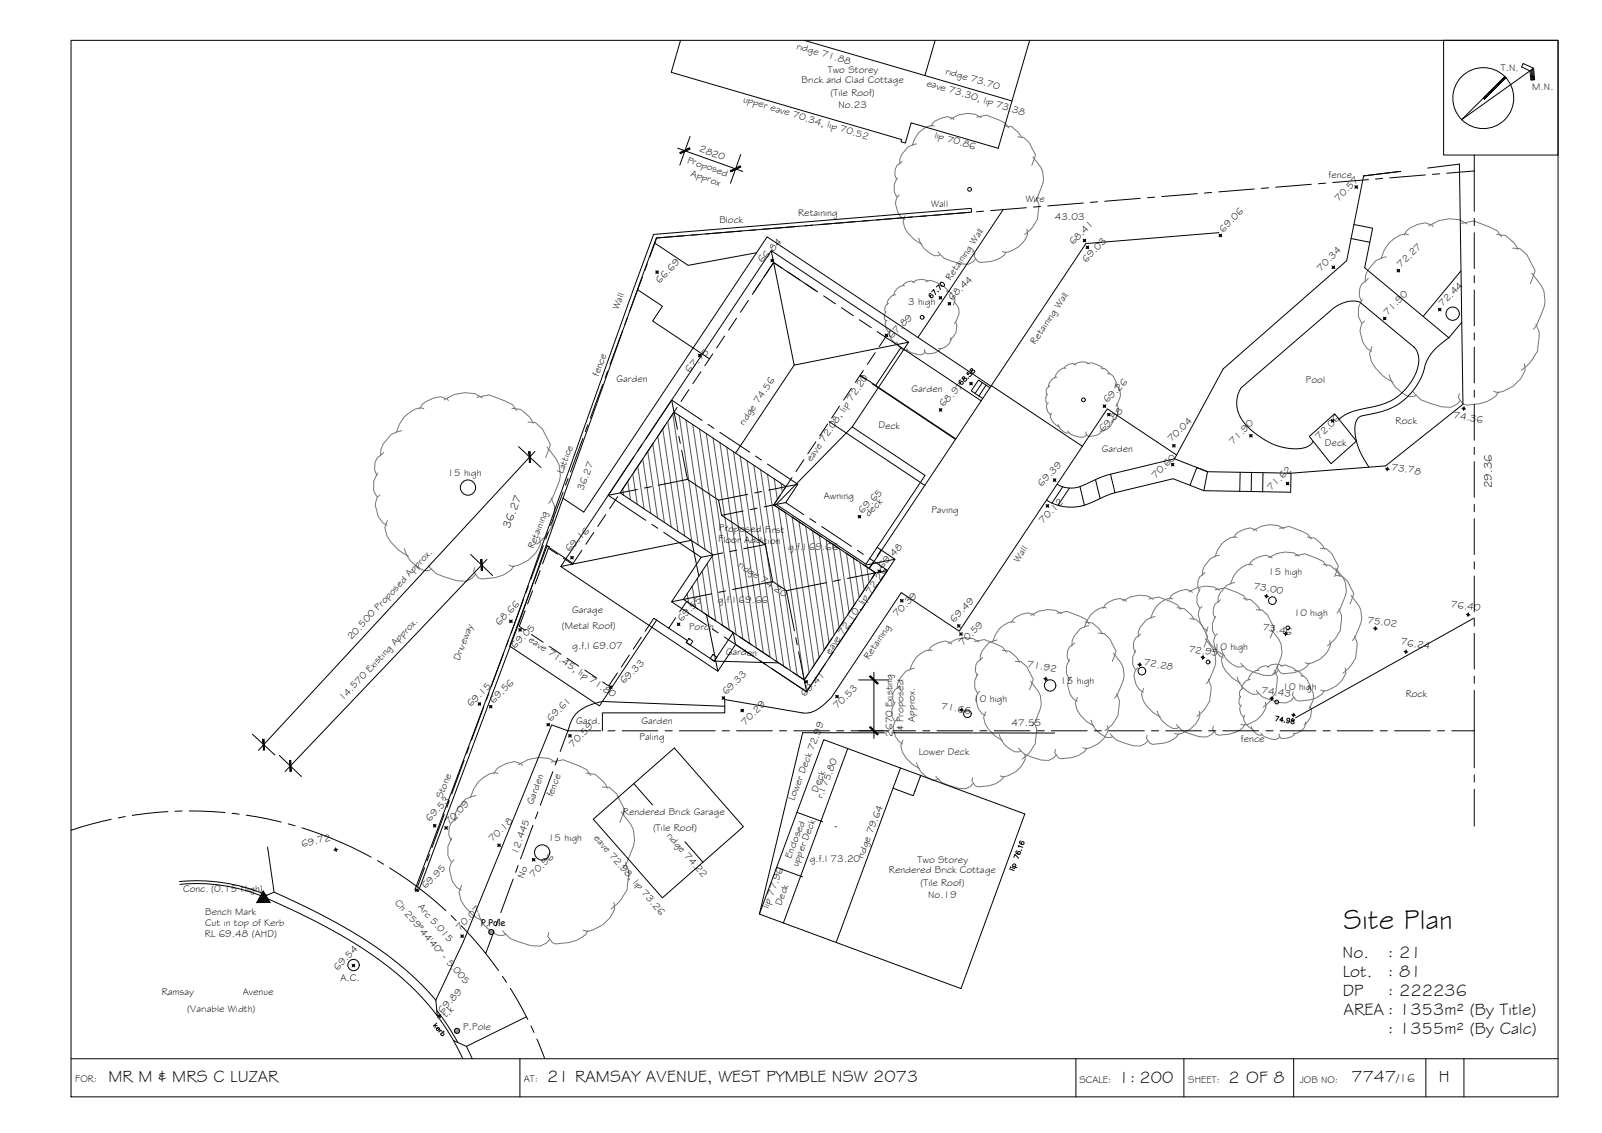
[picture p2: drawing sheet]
<svg xmlns="http://www.w3.org/2000/svg" width="420mm" height="297mm" viewBox="0 0 420 297" stroke-linecap="round" stroke-linejoin="round" font-family="sans-serif">
<!-- layer: BORDER -->
<g fill="none" stroke="#000" stroke-width=".26">
<path d="M18.6 10.6h390v277h-390zM378.6 10.6h30v30.1h-30zM401.5 18.4l.3 2.6M401.8 18.2l.2 2.7M402 18.1l.3 2.8M402.2 17.9l.3 3-1 .1-.2-2.4-2.2-1 .4-.9 2.7 1.2-18.8 13.5 11.3-11.3M395 20.4l-5.7 5.6M18.6 277.6h390M136.4 277.6v10M282.2 277.6v10M310.5 277.6v10M339.3 277.6v10"/>
<path d="M374 277.6v10M383.9 277.6v10"/>
<circle cx="389" cy="25.7" r="8"/>
</g>
<g fill="#000" stroke="#000" stroke-width=".26">
<path d="M389 25.7l5.7-5.6zM394.7 20.1l.2 .2-5.8 5.5z"/>
<path d="M389.1 25.8l.2 .2 5.6-5.7zM394.9 20.3l-5.6 5.7z"/>
</g>
<!-- layer: 0.13 -->
<g fill="none" stroke="#767676" stroke-width=".26">
<path d="M240.4 37.7a4.9 4.9 0 0 0-4.4 5.3M245 33.1l-.6-.2a6.7 6.7 0 0 0-5.2 5.2M250.2 31.4l-.3-.4-1.4-.4-1.6 .3-1.7 .8-.6 .6-.4 .9M256.2 30.7l2.5-.5 4.9 2.1 .9 1.2M257.3 30.8a7 7 0 0 0-8 .4M263.5 33l1.9 .2 1.8 1.6 .8 1.4M266.9 35.9l1.5 .1 1.5 1.3 1.7 3.3-1 2.7M235.3 46.6a4.1 4.1 0 0 0-.1 5M235.8 51.2l-.5 .5a4.4 4.4 0 0 0 2 5.8M236.6 42.3l-.5 .4a3 3 0 0 0-.9 4.4M237.4 56.6l-.6 1.4a8 8 0 0 0 5 6M270.9 41.1a6.9 6.9 0 0 1 2.6 7l-1.6 4-.7 .9"/>
<path d="M271.7 51.8l.8 1.7-.1 1.1-.3 2.9-.6 1a7.6 7.6 0 0 1-2.8 3M375.8 59.4l-.3-.5-1.7-.5-2 .4-2.1 1.1-.8 .7-.6 1.1M383.3 58.6l3.2-.7 4.1 1.6 2.1 1 1.1 1.6M384.8 58.7l-2-1.1-2.6-.2-2.8 .4-2.7 1.4M233 79.5a1.71 1.71 0 0 0-.7 2.5M234.9 77.2a2.49 2.49 0 0 0-2.2 2.7M237.2 74.9a2.89 2.89 0 0 0-2.9 2.5M239.8 74.1a1.82 1.82 0 0 0-2.5 .1l-.5 .8M241 62.5a6.5 6.5 0 0 0 4 4.5h1.1l.6-.2M242.8 73.7l1.3-.2 2.4 1 .5 .6M243.4 73.8a3.5 3.5 0 0 0-4.1 .2M246 66l1.6 1.7 4.4 1.5 1.9 .1 1.3-.6 .7-.8"/>
<path d="M246.5 74.9a2.54 2.54 0 0 1 2.2 1.6M248.2 76.3l.7 .1 .8 .6 .8 1.7-.5 1.3M250.2 78.9a3.4 3.4 0 0 1 1 4.3l-.9 1.7M263.9 66l-.5 .9a8.6 8.6 0 0 1-6.3 1.9l-.7-.2-.9-1.4 .2-.8M269.4 60.1l.1 1.4a7.2 7.2 0 0 1-5.7 4.7l-.9-.3M357.3 78.5l-1 2.2v2.3l.8 1.7M358.9 73l-.6 .6a3.8 3.8 0 0 0-1.2 5.5M363.6 67.3l-2.8 1-2 2.5-.7 1.4v1.7M369.4 61.5l-.8-.2a8.4 8.4 0 0 0-6.4 6.6M392.5 61.5l2.4 .3 2.2 1.9 1 1.7M396.7 65.1l2 .1 1.8 1.7 2.1 4.1-1.2 3.4M401.7 71.6l2.5 3.2a7.4 7.4 0 0 1 .1 7.4l-1.3 3.1-.8 1.1"/>
<path d="M232.4 81.7a2.03 2.03 0 0 0-.1 2.5M232.6 84l-.2 .2a2.13 2.13 0 0 0 1 3M233.4 86.6a2.71 2.71 0 0 0 1.7 3.5l.5 .3M235.2 89.6a2.97 2.97 0 0 0 2.6 2.3l.2-.1M237.7 91.4a3.8 3.8 0 0 0 3 1.6h1l1-.7M246.6 91.4a3.4 3.4 0 0 1-3.7 1.3l-.4-.7 .1-.4M249.4 88.4a2.58 2.58 0 0 1-2.2 2.9l-.6 .2-.4-.2M250.6 84.3a3.9 3.9 0 0 1-1.5 4.8M277.2 98.9a2.43 2.43 0 0 0-2.2 2.6M279.5 96.5a2.95 2.95 0 0 0-2.9 2.6M282.1 95.7a1.84 1.84 0 0 0-2.5 .2l-.5 .7M285.1 95.3l1.3-.2 2.4 1 .5 .6"/>
<path d="M285.7 95.4a3.4 3.4 0 0 0-4 .2M288.8 96.5a2.58 2.58 0 0 1 2.2 1.6M290.5 98h.7l.8 .7 .8 1.6-.5 1.4M357.9 84.2l-.7 .6-.5 2 .7 3 1.2 1.6 1.2 .7M359.9 90.9l-.7 1.8a10.1 10.1 0 0 0 6.2 7.5M364.3 98.3a8.2 8.2 0 0 0 5.1 5.7h1.3l.8-.4M399.8 95.3l.2 1.7a9.1 9.1 0 0 1-7.2 6l-1.1-.4M402.8 84.9l.9 2.2-.4 4.9a12.3 12.3 0 0 1-4.3 5M100.6 118.6l-.5 .6a3.8 3.8 0 0 0-1.3 5.5M105.4 112.9l-2.8 1-2.1 2.5-.6 1.4-.1 1.7M111.2 107.1l-.9-.2a8.4 8.4 0 0 0-6.4 6.5M117.6 105l-.4-.5-1.7-.5-2 .4-2.1 1-.8 .8-.5 1"/>
<path d="M125.1 104.2l3.2-.7 4.1 1.6 2 1 1.1 1.5M126.5 104.3l-1.9-1.1-2.7-.3-2.8 .5-2.6 1.4M134.2 107l2.4 .4 2.2 1.9 1.1 1.7M138.5 110.7l1.9 .1 1.8 1.7 2.2 4.1-1.3 3.3M143.5 117.2l2.4 3.2a7.4 7.4 0 0 1 .2 7.4l-1.3 3-.9 1.1M274.7 103.3a2.03 2.03 0 0 0-.1 2.5M274.9 105.6l-.2 .2a2.13 2.13 0 0 0 1 3M275.3 101.1a1.71 1.71 0 0 0-.7 2.5M275.7 108.3a2.71 2.71 0 0 0 1.7 3.4l.5 .3M277.5 111.2a2.97 2.97 0 0 0 2.6 2.3l.3-.1M280 113a3.7 3.7 0 0 0 3 1.6l1 .1 1-.8M289 113a3.3 3.3 0 0 1-3.8 1.3l-.4-.7 .1-.4"/>
<path d="M291.7 110.1a2.56 2.56 0 0 1-2.2 2.8l-.6 .2-.4-.1M292.5 100.6a3.4 3.4 0 0 1 1 4.2l-.9 1.7M292.9 105.9a3.9 3.9 0 0 1-1.5 4.8M370.7 102.7l1.9 2.1 5.5 1.9 2.4 .1 1.6-.8 .9-1M393 102.7l-.6 1.1a10.8 10.8 0 0 1-7.8 2.4l-.9-.3-1.2-1.7 .2-1M99 124.1l-1 2.2v2.3l.9 1.7M99.6 129.7l-.6 .7-.6 2 .8 3 1.2 1.6 1.1 .7M101.6 136.5l-.7 1.8a10 10 0 0 0 6.2 7.5M144.5 130.5l.9 2.2-.4 4.9a12.3 12.3 0 0 1-4.2 5M329.6 139.2l-.3-.4-1.4-.4-1.5 .4-1.7 .8-.7 .5-.4 .9M335.6 138.5l2.5-.5 5 2.1 .8 1.2M336.7 138.6a6.9 6.9 0 0 0-8 .5"/>
<path d="M106.1 143.9a8.2 8.2 0 0 0 5 5.7h1.4l.7-.4M112.4 148.3l2 2.1 5.5 1.9 2.3 .1 1.6-.8 1-1M134.7 148.3l-.6 1a10.6 10.6 0 0 1-7.8 2.5l-.9-.3-1.2-1.7 .3-1M141.5 140.9l.2 1.7a9.1 9.1 0 0 1-7.1 6l-1.1-.4M290.2 159.4l-.7-.2a6.7 6.7 0 0 0-5.1 5.3M295.4 157.7l-.4-.4-1.3-.4a4.6 4.6 0 0 0-4.4 2.6M301.4 157l2.5-.5 4.9 2.1 .9 1.2M302.5 157.1l-1.6-.9-2.1-.1-2.2 .4-2.1 1.1M307.6 157l-.7-.2a6.6 6.6 0 0 0-5.1 5.3M308.7 159.3l1.9 .3 1.7 1.5 .9 1.4M312.7 155.3l-.3-.4-1.3-.4-1.6 .4-1.7 .8-.6 .5-.5 .9M314.8 154.4a4.1 4.1 0 0 0-.2 5"/>
<path d="M315.2 159l-.5 .5a4.4 4.4 0 0 0 2 5.9M316 150.1l-.4 .5a3 3 0 0 0-1 4.4M318.7 154.6l2.6-.5 4.9 2.1 .9 1.2M319.8 145.6a4.9 4.9 0 0 0-4.4 5.2M319.9 154.7a6.9 6.9 0 0 0-8.1 .5M320.1 157.3l-.5 .4a3.1 3.1 0 0 0-.9 4.4M323.9 152.7a4.9 4.9 0 0 0-4.5 5.3M324.4 140.9l-.6-.2a6.6 6.6 0 0 0-5.1 5.3M326.1 156.9l1.9 .3 1.7 1.5 .9 1.4M328.5 148.1l-.7-.2a6.6 6.6 0 0 0-5.1 5.2M329.4 159.8l1.6 .1 1.5 1.4 1.6 3.3-1 2.7M333.7 146.4l-.4-.5-1.3-.3a4.6 4.6 0 0 0-4.4 2.6"/>
<path d="M339.6 145.7l2.6-.5 4.9 2 .9 1.3M340.8 145.8l-1.6-.9-2.1-.2-2.2 .4-2.2 1.1M342.9 140.8l1.9 .3 1.8 1.5 .8 1.4M346.3 143.7l1.5 .1 1.5 1.4 1.7 3.3-1 2.7M347 148l1.9 .2 1.7 1.6 .9 1.3M350.3 149a6.9 6.9 0 0 1 2.6 7l-1.5 3.9-.7 .9M350.4 150.9l1.5 .1 1.5 1.3 1.7 3.3-1 2.7M351.2 159.6l.7 1.8-.1 1-.3 2.9-.6 1a7.8 7.8 0 0 1-2.7 3M354.4 156.1a6.9 6.9 0 0 1 2.6 7l-1.6 3.9-.7 .9M236 179.7l-.5 .5a3 3 0 0 0-.9 4.4M239.8 175.2a5 5 0 0 0-4.4 5.3M244.4 170.6l-.6-.2a6.6 6.6 0 0 0-5.2 5.2"/>
<path d="M249.6 168.9l-.3-.5-1.3-.3-1.7 .3-1.6 .8-.7 .6-.4 .9M255.6 168.2l2.5-.5 4.9 2 .9 1.3M256.5 176.7a4.2 4.2 0 0 0-.2 5M256.7 168.3a6.9 6.9 0 0 0-8 .4M257.7 172.4l-.4 .4a3 3 0 0 0-1 4.4M261.5 167.8a4.9 4.9 0 0 0-4.4 5.3M262.9 170.5l1.9 .2 1.8 1.6 .8 1.3M266.2 163.2l-.7-.2a6.6 6.6 0 0 0-5.1 5.2M266.3 173.4l1.5 .1 1.5 1.3 1.7 3.3-1 2.7M270.3 178.6a6.9 6.9 0 0 1 2.6 7l-1.6 3.9-.7 .9M271.3 161.5l-.3-.4-1.4-.4-1.5 .3-1.7 .8-.7 .6-.4 .9M277.3 160.8l2.6-.5 4.9 2 .8 1.3"/>
<path d="M278.4 160.9l-1.5-.9-2.1-.2-2.3 .4-2.1 1.1M280.5 172.9a4.1 4.1 0 0 0-.1 5M281 177.5l-.6 .5a4.4 4.4 0 0 0 2.1 5.8M281.8 168.6l-.5 .5a3.1 3.1 0 0 0-.9 4.4M284.6 163.1l1.9 .2 1.8 1.6 .8 1.4M285.6 164a4.9 4.9 0 0 0-4.5 5.3M288 166l1.5 .1 1.5 1.3 1.7 3.3-1 2.7M292 171.2l2 2.6a5.8 5.8 0 0 1 .1 5.9l-1 2.4-.7 .9M297.9 170.6a4.1 4.1 0 0 0-.1 4.9M298.4 175.1l-.6 .5a4.4 4.4 0 0 0 2.1 5.9M299.2 166.2l-.5 .5a3 3 0 0 0-1 4.4M302.9 161.6a5 5 0 0 0-4.4 5.3"/>
<path d="M312.1 162.2l1.5 .1 1.5 1.4 1.7 3.3-1 2.6M316.1 167.4a7 7 0 0 1 2.6 7.1l-1.6 3.9-.7 .9M316.8 164.4l-.5 1.4a8.1 8.1 0 0 0 4.9 6M316.9 178.1l.7 1.7v1.1l-.3 2.9-.6 1a7.9 7.9 0 0 1-2.8 3M318.8 161.6a4.1 4.1 0 0 0-.1 5M319.3 166.2l-.6 .5a4.4 4.4 0 0 0 2.1 5.8M320.4 170.3a6.4 6.4 0 0 0 4 4.6h1.1l.6-.3M320.9 171.5l-.6 1.5a8.1 8.1 0 0 0 5 6M324.4 177.5a6.3 6.3 0 0 0 4.1 4.5h1.1l.5-.2M325.4 173.9l1.6 1.6 4.4 1.5 1.9 .1 1.3-.6 .7-.8M327.9 178.1a2.48 2.48 0 0 0-2.2 2.6M330.2 175.8a2.89 2.89 0 0 0-2.9 2.5"/>
<path d="M332.8 174.9a1.8 1.8 0 0 0-2.5 .2l-.5 .7M333.4 165.1a6.9 6.9 0 0 1 2.6 7l-1.5 3.9-.7 .9M334.3 175.7l.7 1.8v1.1l-.3 2.8-.7 1a7.6 7.6 0 0 1-2.7 3M335.8 174.6l1.3-.3 2.4 1.1 .5 .6M336.3 174.6a3.5 3.5 0 0 0-4 .3M339.5 175.7a2.54 2.54 0 0 1 2.2 1.6M341.2 177.2h.7l.8 .7 .8 1.6-.5 1.4M343.1 179.8a3.4 3.4 0 0 1 1.1 4.2l-.9 1.7M343.3 173.8l-.5 .9a8.6 8.6 0 0 1-6.2 1.9l-.8-.2-.9-1.3 .2-.9M348.8 168l.1 1.3a7.2 7.2 0 0 1-5.7 4.7l-.9-.2M352.8 175.1l.2 1.4a7.3 7.3 0 0 1-5.8 4.7l-.8-.3M355.2 166.8l.7 1.7v1.1l-.3 2.9-.6 1a8.2 8.2 0 0 1-2.8 3"/>
<path d="M144.5 199.8l3.2-.6 4.1 1.6 2.1 1 1.1 1.5M146 200l-2-1.1-2.6-.3-2.8 .5-2.7 1.4M234.7 184.1a4.1 4.1 0 0 0-.1 5M235.2 188.7l-.5 .5a4.4 4.4 0 0 0 2 5.8M236.8 194l-.6 1.5a8 8 0 0 0 5 6M240.4 200a6.5 6.5 0 0 0 4 4.5h1.1l.6-.3M256.9 181.3l-.5 .5a4.3 4.3 0 0 0 2 5.8M258.5 186.6l-.5 1.5a8.1 8.1 0 0 0 4.9 6M262.1 192.6a6.5 6.5 0 0 0 4 4.5h1.1l.6-.3M267.1 196.1l1.6 1.7 4.4 1.5 1.9 .1 1.3-.7 .7-.8M268.8 197.6l.1 1.3a7.2 7.2 0 0 1-5.7 4.8l-.9-.3M271.2 189.3l.7 1.7-.1 1.1-.3 2.9-.6 1a7.8 7.8 0 0 1-2.8 3"/>
<path d="M282.6 182.9l-.6 1.4a7.9 7.9 0 0 0 5 6M285 196.1l-.4 .8a8.6 8.6 0 0 1-6.3 2l-.8-.3-.9-1.3 .2-.8M286.1 188.8a6.5 6.5 0 0 0 4.1 4.5l1.1 .1 .6-.3M290.5 190.2l.1 1.4a7.2 7.2 0 0 1-5.7 4.7l-.9-.3M291.2 192.4l1.6 1.6 4.4 1.5 1.9 .1 1.2-.6 .8-.8M292.9 181.9l.7 1.7-.1 1.1-.3 2.9-.6 .9a7.3 7.3 0 0 1-2.8 3.1M299.9 180.5l-.5 1.4a8 8 0 0 0 4.9 6M303.5 186.4a6.5 6.5 0 0 0 4.1 4.6h1l.6-.3M308.6 190l1.5 1.6 4.4 1.5 1.9 .1 1.3-.6 .8-.8M309.1 192.3a5.3 5.3 0 0 1-3.9 2.6l-2.9 .2-.7-.2-.9-1.4 .2-.8M314.5 186.5l.2 1.3a7.2 7.2 0 0 1-5.8 4.7l-.8-.3M325.4 182.6a2.06 2.06 0 0 0-.1 2.5"/>
<path d="M325.6 184.8l-.3 .3a2.19 2.19 0 0 0 1.1 2.9M326 180.4a1.68 1.68 0 0 0-.7 2.4M326.4 187.5a2.7 2.7 0 0 0 1.7 3.5l.5 .3M326.4 189.9l-.4 .9a8.6 8.6 0 0 1-6.3 2l-.7-.3-1-1.3 .2-.9M328.2 190.5a2.97 2.97 0 0 0 2.5 2.3l.3-.2M329.5 181l1.6 1.7 4.4 1.5 1.9 .1 1.2-.7 .8-.8M330.7 192.2a3.7 3.7 0 0 0 3 1.6l1 .1 1-.7M331.9 184.1l.1 1.3a7.2 7.2 0 0 1-5.7 4.8l-.9-.3M339.6 192.2a3.4 3.4 0 0 1-3.7 1.3l-.5-.6 .1-.5M342.4 189.3a2.65 2.65 0 0 1-2.2 2.9l-.6 .2-.5-.2M343.6 185.1a3.9 3.9 0 0 1-1.5 4.9M347.4 181l-.5 .9a8.5 8.5 0 0 1-6.3 1.9l-.7-.3-1-1.3 .3-.8"/>
<path d="M118.5 219.7l-1 2.2v2.4l.8 1.7M120.1 214.3l-.6 .6a3.8 3.8 0 0 0-1.2 5.5M124.8 208.6l-2.8 1-2 2.4-.7 1.5v1.7M130.6 202.8l-.8-.2a8.3 8.3 0 0 0-6.4 6.5M137 200.7l-.3-.6-1.7-.4-2 .4-2.1 1-.8 .7-.6 1.1M153.7 202.7l2.4 .3 2.2 1.9 1 1.7M157.9 206.3l2 .2 1.8 1.6 2.1 4.1-1.2 3.4M162.9 212.9l2.5 3.2a7.4 7.4 0 0 1 .1 7.3l-1.3 3.1-.8 1.1M245.4 203.5l1.6 1.7 4.4 1.5 1.9 .1 1.3-.7 .7-.8M263.3 203.5l-.5 .8a8.6 8.6 0 0 1-6.3 2l-.7-.3-.9-1.3 .2-.8M119.1 225.4l-.7 .7-.5 2 .7 2.9 1.2 1.7 1.2 .7M121.1 232.1l-.7 1.8a10 10 0 0 0 6.2 7.5"/>
<path d="M125.5 239.5a8.1 8.1 0 0 0 5.1 5.7l1.3 .1 .8-.4M161 236.6l.2 1.7a9 9 0 0 1-7.2 5.9l-1.1-.3M164 226.2l.9 2.2-.4 4.9a12.3 12.3 0 0 1-4.3 5M131.9 244l1.9 2.1 5.5 1.8 2.4 .1 1.6-.8 .9-1M154.2 244l-.6 1a10.8 10.8 0 0 1-7.8 2.5l-.9-.4-1.2-1.6 .2-1"/>
</g>
<!-- layer: BOUNDARY -->
<g fill="none" stroke="#000" stroke-width=".26">
<path d="M209.4 59.3l-9.4 .8M213.1 59l-1.8 .2M224.3 58.1l-9.3 .8M228.1 57.8l-1.9 .2M239.3 56.9l-9.4 .8M243 56.6l-1.8 .1M254.2 55.7l-9.3 .7M258 55.4l-1.9 .1M269.2 54.5l-9.4 .7M272.9 54.1l-1.9 .2M284.1 53.2l-9.3 .8M287.9 52.9l-1.9 .2"/>
<path d="M299.1 52l-9.4 .8M302.8 51.7l-1.8 .2M314 50.8l-9.3 .7M317.8 50.5l-1.9 .1M329 49.5l-9.4 .8M332.7 49.2l-1.9 .2M343.9 48.3l-9.3 .8M347.7 48l-1.9 .2M358.9 47.1l-9.4 .8M362.6 46.8l-1.8 .1M373.8 45.9l-9.3 .7M377.6 45.6l-1.9 .1"/>
<path d="M386.7 44.8l-7.3 .6M386.7 40.7v14.7M386.7 57.3v1.9M168.5 72.7l-3.3 8.8M169.7 69.2l-.6 1.7M179.5 61.8l-7.3 .6-1.8 5M183.2 61.5l-1.9 .2M194.4 60.6l-9.3 .7M198.2 60.3l-1.9 .1M386.7 61v9.4M386.7 72.3v1.8M386.7 76v9.4"/>
<path d="M159.3 97.3l-.6 1.8M163.2 86.8l-3.2 8.8M164.6 83.3l-.7 1.7M386.7 87.3v1.8M386.7 91v9.4M152.9 114.9l-3.3 8.8M154.2 111.4l-.7 1.8M158.1 100.9l-3.3 8.7M386.7 102.3v1.8M386.7 106v9.4M386.7 117.3v1.8M143.8 139.5l-.7 1.8"/>
<path d="M147.7 129l-3.3 8.8M149 125.5l-.7 1.7M386.7 121v9.4M386.7 132.3v1.8M386.7 136v9.4M137.3 157.1l-3.2 8.8M138.6 153.6l-.6 1.8M142.5 143.1l-3.3 8.8M386.7 147.3v1.8M386.7 151v9.4M132.1 171.2l-3.3 8.8M133.4 167.7l-.7 1.8"/>
<path d="M386.7 162.3v1.8M386.7 166v9.4M386.7 177.3v1.8M121.7 199.4l-3.2 8.7M123 195.8l-.6 1.8M126.9 185.3l-3.2 8.8M128.2 181.8l-.6 1.7M146.3 198.8l-.7 1.7M157.6 191.6h-8.7l-2 5.4M159.4 191.6h1.9M163.2 191.6h9.4M174.4 191.6h1.9"/>
<path d="M178.2 191.6h9.4M189.4 191.6h1.9M193.2 191.6h9.4M204.4 191.6h1.9M208.2 191.6h9.4M219.4 191.6h1.9M223.2 191.6h8.6M234.2 191.6h5.9M242 191.6h1.9M245.8 191.6h9.3M257 191.6h1.9M260.8 191.6h9.3"/>
<path d="M272 191.6h1.9M275.7 191.6h9.4M287 191.6h1.9M290.8 191.6h9.3M302 191.6h1.9M305.7 191.6h9.4M317 191.6h1.9M320.7 191.6h9.4M332 191.6h1.9M335.8 191.6h9.3M347 191.6h1.9M350.7 191.6h9.4"/>
<path d="M362 191.6h1.9M365.7 191.6h9.4M377 191.6h1.9M380.8 191.6h5.9M386.7 181v20.3M29.2 214.8l-5 1.2-5.6 1.7M32.9 214.1l-1.9 .3M44 212.8l-9.3 1M47.8 212.6l-1.9 .1M49.6 212.6l9.4 .4M60.9 213.2l1.8 .3M64.6 213.7l9.2 1.8"/>
<path d="M75.6 216l1.8 .5M79.2 217a99.8 99.8 0 0 1 18.2 7.7M116.5 213.4l-3.2 8.8M117.8 209.9l-.6 1.8M139.8 216.4l-3.3 8.8M141.1 212.9l-.7 1.7M145 202.3l-3.3 8.8M386.7 203.2v1.8M386.7 206.9v9.7M99 225.6l1.6 1M102.2 227.6a94.4 94.4 0 0 1 14.7 11.2M111.3 227.5l-1.8 5"/>
<path d="M112.6 224l-.6 1.7M134.6 230.5l-3.3 8.8M135.9 226.9l-.7 1.8M118.3 240l1.3 1.4M121 242.7l6.4 7.3 2-5.5M127.4 250l3.3 4.4M130.7 241l-.6 1.8M131.8 256l1 1.5M133.8 259.1l4.6 8.2M139.3 269l.7 1.7M140.8 272.4l2.1 5.2"/>
</g>
<!-- layer: ROOFPLAN EXIST. -->
<g fill="none" stroke="#000" stroke-width=".26">
<path d="M178.5 10.6l-2.4 8.4 60.4 17.6-.2 .6 1.2 .3 1.5-5.3 22.8 6.7 8.3-28.3M210.9 10.6l31.7 9.2M245.3 10.6l-2.7 9.2 22.8 6.7M202.3 65.7l6 30 30-6M208.3 95.7l-15.4 23.1M223.5 111.9l14.8-22.2-36-24-55.2 82.8 41.2 27.5 4.6-7 18.6 12.4 23.2-34.8-4.7-3.1M223.5 111.9l19.1 12.7-15.5 23.3-23.5-15.7zM203.6 132.2l-.7 .2M150.3 147.7l-6.8-4.5-9.8 26.2 23.5 15.7 15-22.5M181.3 141.7l-34.2 6.8M181.4 141.7l1.9 9.4M234.7 146.6l-8 1.6"/>
<path d="M185.3 161.2l3 14.8M192.3 165.9l.6 3.1M222.3 196.3l-16.8 45.7 46.5 17.2 16.8-45.8-27.3-10.1M222.3 196.3l-6.2-2.4-16.9 45.7 6.3 2.4M222.3 196.3l19.2 7M232 192.1h-21.5l-11.3 47.5M234.1 192.1l42.5 .1M155.6 214.8l21.3-18.7 18.1 20.6-21.3 18.7zM166.2 205.4l4.9 5.6M209 213l6.8 2.4M234.2 206.6l-14.9 40.5M236.2 201.4l-2 5.2 5.3 2 2-5.3"/>
<path d="M179.6 220.7l4.7 5.4M203.7 227.4l6.7 2.5"/>
</g>
<!-- layer: VEGSPREAD -->
<g fill="none" stroke="#000" stroke-width=".26">
<circle cx="254.3" cy="49.6" r=".5"/>
<circle cx="241.8" cy="83.2" r=".5"/>
<circle cx="381" cy="82.2" r="1.75"/>
<circle cx="284.2" cy="104.8" r=".5"/>
<circle cx="122.7" cy="127.8" r="2"/>
<circle cx="333.7" cy="157.5" r="1.01"/>
<circle cx="275.4" cy="179.7" r="1.49"/>
<circle cx="299.5" cy="175.9" r="1.01"/>
<circle cx="316.8" cy="173.6" r=".5"/>
<circle cx="337.8" cy="164.6" r=".5"/>
<circle cx="253.7" cy="187.1" r="1.01"/>
<circle cx="334.9" cy="184" r=".5"/>
<circle cx="142.2" cy="223.5" r="2"/>
</g>
<!-- layer: EXISTING -->
<g fill="none" stroke="#000" stroke-width=".26">
<path d="M263.1 54.9l-22.3 33.6M355.1 58.9l4.9 .9-.7 3.7-4.9-1M367.3 44.9l-9.7 1.2-4.4 22.3-32.4 28.3-12.8 23.6M374.4 44.1l8.4-1.1 .9 63-20.3 16.1-24.8 2M167.2 76l6.5 4.3-2.5 3.9 14.9 9.9M171.8 63.7l8.7 5.9 17.9-3.3M196.3 78.7l-2.1 3.2M199.4 74.1l-2.1 3.1M205.1 70.3l-2.2-1.5-2.4 3.7M206.7 71.3l3.1 2.1M211.3 74.5l3.1 2M216 77.6l3.1 2"/>
<path d="M319.7 61l-34.9 2.9-24.8 37.2M359.3 63.5l-1.4 6.7 22.1 18.4M383.2 71l-9.9 11.9M183.8 97.5l-2.1 3.1M186.9 92.8l-2 3.1M190 88.1l-2 3.1M193.2 83.4l-2.1 3.1M220.7 80.7l3.1 2.1M225.4 83.8l3.1 2.1M225.5 98.5l1.6 1.1M225.6 98.3l25.1 16.8M226.4 97.1l-2 3.1"/>
<path d="M229.6 92.4l-2.1 3.2M230 86.9l2.2 1.5-1.6 2.5M232.2 88.4l4.1 2.7M370.8 91a6.4 6.4 0 0 1 .3 7.2 14.7 14.7 0 0 1-11.5 8.6 17.5 17.5 0 0 0-7.7 2.5l-.7 .6M371 91.1l-14.4-11.9a8 8 0 0 0-7.2 1.9l-23.9 20.6a8 8 0 0 0 1.8 10.3 17.6 17.6 0 0 0 13.5 5.6 4.4 4.4 0 0 0 3.6-1.9M380 88.6a14.1 14.1 0 0 0-6.3 7.2 16.5 16.5 0 0 1-14.3 12.8 4.9 4.9 0 0 0-3.3 1.1 6.2 6.2 0 0 0-.6 4.9 19.1 19.1 0 0 0 3.5 7.9M383.4 84.5l-3.4 4.1M171.3 116.2l-2 3.1M174.5 111.5l-2.1 3.1M177.6 106.8l-2.1 3.1M180.7 102.1l-2.1 3.2M214 115.8l-2.1 3.2"/>
<path d="M217.1 111.2l-2.1 3.1M217.5 110.5l25.1 16.7M220.2 106.5l-2.1 3.1M223.3 101.8l-2.1 3.1M228.7 100.6l21.8 14.5M229.7 101.1l6.6-10 21 14M257.6 100.3l-1.9 2.8M258.6 101l-1.9 2.8M259.6 101.6l-3-2-1.9 2.9 3 2M259.9 101.2l-58.7-39.1-48.1 72.2-5.4-3.7M283.9 117l-23.9-15.9-31.9 47.8M308.6 119.3l-18.2-12.1-38.8 58.3-15.2-10.1-18.3 27.4a11.9 11.9 0 0 1-6 4.1h-1.6l-20.4-3.5v3.5h-32.1v4.7"/>
<path d="M343.4 114.4l6.6-5.9 5.8 7.1-6.7 6zM155.7 139.6l-2 3.1M158.9 134.9l-2.1 3.1M162 130.2l-2.1 3.1M165.1 125.6l-2.1 3.1M168.2 120.9l-2.1 3.1M204.6 129.9l-1.7 2.5 3.2 2.1M207.7 125.2l-2.1 3.1M207.7 135.5l3.1 2.1M210.8 120.5l-2 3.1M212.4 138.7l3.1 2.1M277.2 127a7.7 7.7 0 0 0 8.2-.3l2.9-1.4 2.2-.8 17.5-4.2 8.7 3.4 21.9 .4-.1 4.9-22.8-.4-8-3.1-15.3 3.7"/>
<path d="M278.7 127.6l-2.8 4.3M280.5 127.9l-3 4.6M283.2 127.6l1.2 4.9M287.3 125.7l1.2 5M291.3 124.3l1.1 4.9M292.4 129.2l-2.2 .7a27.9 27.9 0 0 1-7.7 3 12 12 0 0 1-8-1.8M312.1 127.2l1.8-4.6 2.8 1.1-1 4.9M325.3 123.8l-.2 5M328.2 123.9v5M331.2 123.9v5M139.7 154.8l-1.3 3.6M141.7 149.6l-1.4 3.5"/>
<path d="M143.2 143l-7.2 20.7-26.3 70M144.1 143.3l-.9-.3 28.9-80.6 82.7-6.8-.1-1-83.3 6.9-5.2 14.1-31.2 87.7-26.2 70M146.2 145.3l-2.4-1.6-1.5 4.1M152.6 144.3l-2.4 3.6-2.4-1.6M183 159.7l-2.9-2-1.8 2.7M217.1 141.8l3.1 2.1M221.7 144.9l3.2 2.1M224.4 158l-2 3.1M226.4 148l3.2 2.2-1 1.5M227.6 153.3l-2.1 3.1M229 147.4l-1.1 1.6M231.1 144.2l-1.1 1.6"/>
<path d="M137.7 160.1l-1.5 4.1 1.6 1.1M139.3 166.3l3.2 2.1M144 169.4l3.1 2.1M148.7 172.6l3.1 2M153.4 175.7l3.1 2.1M161.9 176.4l-2.3 3.4-1.5-1M165 171.7l-2 3.2M168.2 167.1l-2.1 3.1M175.4 164.7l4.9 3.3-.3 .4 7.3 4.9M177.2 162l-1.8 2.7-3.9-2.6-2.3 3.4M180.7 167.4l1 .7-.7 1-1-.7zM184.6 160.7l3.1 2.1"/>
<path d="M187 171.6l1 .7-.7 1-1-.7zM187.3 173.3l16.9 .5M189.3 163.8l3.1 2.1M192.3 165.9l-5 7.4M193.9 166.9l3.1 2.1M198.6 170l3.1 2.1M203.3 173.2l3.1 2.1M208 176.3l2.9 2 1.1-1.6M215.1 172l-2.1 3.1M218.2 167.3l-2.1 3.1M221.3 162.7l-2 3.1M386.7 162l-46.9 26.2"/>
<path d="M190.1 185.2l-32.1-1.3a11.3 11.3 0 0 0-7.7 4.3l-1.4 3.4-4.2-1.6-23.2 56.9-7.2 15.3M47.1 231.1a46.7 46.7 0 0 1 22.3 3.3M47.2 231.9a45.9 45.9 0 0 1 21.9 3.2M69.1 235.1a155.4 155.4 0 0 1 32.1 17.9 64.5 64.5 0 0 1 20.2 24.6M70.2 222.1l1.7 11.8-2.8 1.2M71.9 233.9a141.5 141.5 0 0 1 32 18.3 73.2 73.2 0 0 1 10.4 10M114.3 262.2l.4 4.1M114.6 264.9a60.8 60.8 0 0 1 5.5 8.4M118.9 272.8l3.4 1.5M122.3 274.3l1.6 3.3M138.1 266.6l-15.8 7.7"/>
</g>
<!-- layer: TEXT1 -->
<g fill="none" stroke="#000" stroke-width=".26">
<path d="M69.4 234.4l.6 .3"/>
<circle cx="92.7" cy="253" r="1.49"/>
<circle cx="128.9" cy="244.4" r=".67"/>
<circle cx="119.9" cy="270.3" r=".67"/>
</g>
<!-- layer: BLD_ADJ -->
<path d="M219 216.7l.5 .1M240.1 207l-.2 .5M241.5 203.3l-.2 .5" fill="none" stroke="#545454" stroke-width=".26"/>
<!-- layer: FENCE_SHOW -->
<path d="M367.3 44.9l-9.7 1.2" fill="none" stroke="#000" stroke-width=".26"/>
<!-- layer: HGTS_11 -->
<g fill="none" stroke="#000" stroke-width=".26">
<path d="M355.3 48.7l.8 .7M356.1 48.7l-.8 .7M172 71l.7 .7M172.7 71l-.7 .7M202.2 68l.7 .7M202.9 68l-.7 .7M244.1 77l-.1-.1a.61 .61 0 0 0-.2 .9 .61 .61 0 0 0 .8 .2 .39 .39 0 0 0 .1-.6 .39 .39 0 0 0-.6 0 .39 .39 0 0 0 0 .5M244.3 76.5l.6-.6 .5 1.3M245.6 75.2l.6-.6 .4 1.4M246 76.4h.1M246.3 77.7l.7 .7M246.8 74.1a.68 .68 0 0 1 .7 .2 .68 .68 0 0 1 .1 .7 .68 .68 0 0 1-.8-.2 .68 .68 0 0 1 0-.7z"/>
<path d="M247 77.7l-.7 .7M248.6 79.3l.8 .7M249.4 79.3l-.8 .7M284.1 62.7l.7 .7M284.8 62.7l-.7 .7M284.8 64.5l.7 .7M285.5 64.5l-.7 .7M319.7 61.4l.7 .7M320.4 61.4l-.7 .7M349.3 69.7l.8 .7M350.1 69.7l-.8 .7M366.4 70.6l.7 .7"/>
<path d="M367.1 70.6l-.7 .7M183.2 92.9l.7 .6M183.9 92.9l-.7 .6M232.1 87.6l.7 .7M232.8 87.6l-.7 .7M252 99.7l-.1-.1a.61 .61 0 0 0-.2 .9 .61 .61 0 0 0 .8 .2 .38 .38 0 0 0 0-.6 .38 .38 0 0 0-.5 0 .38 .38 0 0 0 0 .5M252.4 99v.3l.2 .1 .8-.2a.42 .42 0 0 1 0 .6 .42 .42 0 0 1-.6 0l.2-.9-.2-.2zM253.9 99.1h.1M254 97.4l-.4 .4 .3 .5a.44 .44 0 0 1 .5-.5 .44 .44 0 0 1 .4 .5 .44 .44 0 0 1-.6 .4M254.5 96.9v.3l.2 .1 .8-.2a.42 .42 0 0 1 0 .6 .42 .42 0 0 1-.6 0l.2-1-.2-.1zM362.8 83.2l.7 .7M363.5 83.2l-.7 .7"/>
<path d="M377.3 80.8l.7 .7M378 80.8l-.7 .7M246.3 107.1l.7 .7M247 107.1l-.7 .7M254.3 100.2l.7 .7M255 100.2l-.7 .7M289.3 106.1l.7 .7M290 106.1l-.7 .7M290.5 108.4l.7 .7M291.2 108.4l-.7 .7M307.5 116.5l.7 .7M308.2 116.5l-.7 .7"/>
<path d="M327.7 113.9l.7 .7M328.4 113.9l-.7 .7M349.2 110l.7 .7M349.9 110l-.7 .7M383.4 107l1 .2M384 106.6l-.2 1M225.1 135.1l.6 .7M225.7 135.1l-.6 .7M274.4 132.3l.7 .7M275.1 132.3l-.7 .7M276.3 125.5l.7 .7M277 125.5l-.7 .7"/>
<path d="M307.2 121.5l.7 .7M307.9 121.5l-.7 .7M337.3 126.4l.7 .7M338 126.4l-.7 .7M363.4 122.9l1 .2M363.9 122.5l-.1 1M149.7 145.9l.7 .7M150.4 145.9l-.7 .7M230.2 149.4l.8 .7M231 149.4l-.8 .7M236.2 157.2l.7 .7M236.9 157.2l-.7 .7"/>
<path d="M331.7 156.2l.9 .2M332.2 155.8l-.1 1M133.6 162.5l.8 .7M134.4 162.5l-.8 .7M136 164.8l.7 .7M136.7 164.8l-.7 .7M159.8 179.8l.7 .7M160.5 179.8l-.7 .7M177.6 163.3l.7 .7M178.3 163.3l-.7 .7M211.1 178.4l.7 .7M211.8 178.4l-.7 .7"/>
<path d="M251.1 163.7l.7 .8M251.7 165.9l.7 .7M251.8 163.7l-.7 .8M252.4 165.9l-.7 .7M273.8 177.9l1 .2M274.3 177.5l-.1 1M298.4 174.2l1 .1M299 173.8l-.2 .9M315 172.3l1 .1M315.6 171.9l-.2 1M336.7 166.1l1 .1M337.3 165.7l-.2 1"/>
<path d="M360.2 164.7l1 .2M360.8 164.3l-.2 1M368.2 170.8l1 .2M368.8 170.4l-.1 1M384.6 161.1l.9 .1M385.1 160.6l-.1 1M125.4 184.2l.7 .7M126.1 184.2l-.7 .7M128.4 184.9l.7 .7M129.1 184.9l-.7 .7M143.4 189.6l.7 .7M144.1 189.6l-.7 .7"/>
<path d="M149.1 192.6l.7 .7M149.8 192.6l-.7 .7M189.4 182.7l.7 .7M190.1 182.7l-.7 .7M194.3 185.9l.7 .7M195 185.9l-.7 .7M219.2 182.3l.7 .7M219.9 182.3l-.7 .7M251.7 186l1 .2M252.3 185.6l-.2 1M333.1 183l.9 .2M333.6 182.6l-.1 1"/>
<path d="M334.6 187.7l.8 .2-.7 1.1M336.5 188.9l-.9-.1 .8-.8-.2 1.3M336.8 189.2l.1 .1M338.3 188.8a.39 .39 0 0 1-.6 .2 .39 .39 0 0 1-.1-.6 .39 .39 0 0 1 .6 .1l.1 .3a.57 .57 0 0 1-.7 .7l-.2-.2M338.8 187.4l1 .2M338.8 188.5v.4l.6 .5a.4 .4 0 0 1-.5 .3 .4 .4 0 0 1-.2-.6l.7-.3-.1-.3zM339.4 187l-.2 1M113.7 216.1l.7 .7M114.4 216.1l-.7 .7M116.6 216.7l.8 .7M117.4 216.7l-.8 .7M88 222.3l.2 1"/>
<path d="M88.6 222.7l-1 .2M108.9 233l.8 .7M109.7 233l-.8 .7M130.5 221.2l.7 .7M131.2 221.2l-.7 .7M139.6 225.1l.7 .7M140.3 225.1l-.7 .7M264.8 227.8l1.2 .4M265 227.4h.1M265.4 227.4l.8 .3M265.5 227l1.2 .5M265.7 227.1a.4 .4 0 0 1 .1-.6 .4 .4 0 0 1 .6 .2 .4 .4 0 0 1-.3 .6"/>
<path d="M265.9 224.8l.3-.8 1 1M266.7 223.1h-.1a.57 .57 0 0 0 .3 .8 .57 .57 0 0 0 .7-.4 .39 .39 0 0 0-.6-.2 .39 .39 0 0 0 .1 .7M267.2 222.1l-.2-.4 1.2 .4M267.7 220.5h-.1a.57 .57 0 0 0 .2 .8 .57 .57 0 0 0 .8-.3 .39 .39 0 0 0-.6-.3 .39 .39 0 0 0 0 .7M267.9 222.9h-.1M92.3 252.8l.7 .7M93 252.8l-.7 .7M120.8 245.1l.7 .7M121.5 245.1l-.7 .7M114.8 266.1l.7 .7M115.5 266.1l-.7 .7"/>
<circle cx="355.7" cy="49" r=".24"/>
<circle cx="172.3" cy="71.3" r=".24"/>
<circle cx="202.5" cy="68.3" r=".24"/>
<circle cx="246.6" cy="78.1" r=".24"/>
<circle cx="249" cy="79.6" r=".24"/>
<circle cx="284.4" cy="63.1" r=".24"/>
<circle cx="285.2" cy="64.8" r=".24"/>
<circle cx="320.1" cy="61.7" r=".24"/>
<circle cx="349.7" cy="70.1" r=".24"/>
<circle cx="366.7" cy="71" r=".24"/>
<circle cx="183.5" cy="93.2" r=".24"/>
<circle cx="232.5" cy="87.9" r=".24"/>
<circle cx="363.2" cy="83.5" r=".24"/>
<circle cx="377.6" cy="81.2" r=".24"/>
<circle cx="246.7" cy="107.5" r=".24"/>
<circle cx="254.7" cy="100.6" r=".24"/>
<circle cx="289.6" cy="106.5" r=".24"/>
<circle cx="290.8" cy="108.7" r=".24"/>
<circle cx="307.9" cy="116.9" r=".24"/>
<circle cx="328.1" cy="114.2" r=".24"/>
<circle cx="349.5" cy="110.3" r=".24"/>
<circle cx="383.9" cy="107.1" r=".24"/>
<circle cx="225.4" cy="135.4" r=".24"/>
<circle cx="274.7" cy="132.6" r=".24"/>
<circle cx="276.6" cy="125.9" r=".24"/>
<circle cx="307.5" cy="121.8" r=".24"/>
<circle cx="337.7" cy="126.8" r=".24"/>
<circle cx="363.9" cy="123" r=".24"/>
<circle cx="150" cy="146.2" r=".24"/>
<circle cx="230.6" cy="149.8" r=".24"/>
<circle cx="236.5" cy="157.5" r=".24"/>
<circle cx="332.1" cy="156.3" r=".24"/>
<circle cx="134" cy="162.9" r=".24"/>
<circle cx="136.4" cy="165.1" r=".24"/>
<circle cx="178" cy="163.6" r=".24"/>
<circle cx="211.4" cy="178.8" r=".24"/>
<circle cx="251.5" cy="164.1" r=".24"/>
<circle cx="252" cy="166.2" r=".24"/>
<circle cx="274.2" cy="178" r=".24"/>
<circle cx="298.9" cy="174.2" r=".24"/>
<circle cx="315.5" cy="172.3" r=".24"/>
<circle cx="337.2" cy="166.1" r=".24"/>
<circle cx="360.7" cy="164.8" r=".24"/>
<circle cx="368.7" cy="170.9" r=".24"/>
<circle cx="385" cy="161.1" r=".24"/>
<circle cx="125.7" cy="184.6" r=".24"/>
<circle cx="128.7" cy="185.3" r=".24"/>
<circle cx="143.8" cy="190" r=".24"/>
<circle cx="149.5" cy="192.9" r=".24"/>
<circle cx="160.2" cy="180.1" r=".24"/>
<circle cx="189.7" cy="183" r=".24"/>
<circle cx="194.6" cy="186.3" r=".24"/>
<circle cx="219.5" cy="182.6" r=".24"/>
<circle cx="252.2" cy="186.1" r=".24"/>
<circle cx="333.5" cy="183.1" r=".24"/>
<circle cx="339.3" cy="187.5" r=".24"/>
<circle cx="114" cy="216.5" r=".24"/>
<circle cx="117" cy="217" r=".24"/>
<circle cx="88" cy="222.8" r=".24"/>
<circle cx="109.3" cy="233.4" r=".24"/>
<circle cx="130.9" cy="221.6" r=".24"/>
<circle cx="140" cy="225.4" r=".24"/>
<circle cx="92.7" cy="253.1" r=".24"/>
<circle cx="121.2" cy="245.4" r=".24"/>
<circle cx="115.2" cy="266.4" r=".24"/>
</g>
<!-- layer: TEXT1 -->
<g fill="#989898" stroke="#989898" stroke-width=".26">
<path d="M128.8 243.8h.2zM128.7 243.8h.3z"/>
<path d="M128.7 243.8l.4 .1zM128.6 243.9h.5z"/>
<path d="M128.6 243.9h.6zM128.6 243.9h.6z"/>
<path d="M128.6 243.9l.7 .1zM128.5 244h.8z"/>
<path d="M128.5 244l.8 .1zM128.5 244l.8 .1z"/>
<path d="M128.4 244.1l1 .1zM128.4 244.1l1 .1z"/>
<path d="M128.4 244.2l1 .1zM128.4 244.2l1 .1z"/>
<path d="M128.3 244.3l1.1 .1zM128.3 244.3l1.1 .1z"/>
<path d="M128.3 244.4h1.1zM128.3 244.4l1.1 .1z"/>
<path d="M128.3 244.5h1.1zM128.3 244.5l1.1 .1z"/>
<path d="M128.4 244.6h1zM128.4 244.6h.9z"/>
<path d="M128.4 244.6h.9zM128.4 244.6l.9 .1z"/>
<path d="M128.5 244.7h.8zM128.5 244.7l.7 .1z"/>
<path d="M128.6 244.8h.6zM128.6 244.8h.5z"/>
<path d="M128.6 244.8h.5zM128.6 244.8l.4 .1z"/>
<path d="M128.7 244.9h.3zM128.7 244.9h.2z"/>
<path d="M119.8 269.7l.2 .1zM119.7 269.8h.3z"/>
<path d="M119.7 269.8h.4zM119.6 269.8h.5z"/>
<path d="M119.6 269.8h.6zM119.6 269.8h.6z"/>
<path d="M119.6 269.8l.7 .1zM119.5 269.9h.8z"/>
<path d="M119.5 269.9l.8 .1zM119.5 269.9l.8 .1z"/>
<path d="M119.4 270l1 .1zM119.4 270l1 .1z"/>
<path d="M119.4 270.1l1 .1zM119.4 270.1l1 .1z"/>
<path d="M119.3 270.2l1.1 .1zM119.3 270.2l1.1 .1z"/>
<path d="M119.3 270.3l1.1 .1zM119.3 270.3l1.1 .1z"/>
<path d="M119.3 270.4h1.1zM119.3 270.4l1.1 .1z"/>
<path d="M119.4 270.5h1zM119.4 270.5l.9 .1z"/>
<path d="M119.4 270.6h.9zM119.4 270.6l.9 .1z"/>
<path d="M119.5 270.7h.8zM119.5 270.7h.7z"/>
<path d="M119.6 270.7h.6zM119.6 270.7l.5 .1z"/>
<path d="M119.6 270.8h.5zM119.6 270.8h.4z"/>
<path d="M119.7 270.8h.3zM119.7 270.8h.2z"/>
</g>
<!-- layer: TEXT -->
<path d="M113.8 268.9h.9M114.2 268.9l-.1 .6M114.6 268.2l-1 .8M114.7 269.5l.4 .5a.4 .4 0 0 0-.2-.7 .4 .4 0 0 0-.4 .6l.1 .2 .3 .1M115.4 270.3l.3-.1 .3 .2M115.6 270l-.6 .6M116 270.7a.4 .4 0 0 1 .5 .4 .4 .4 0 0 1-.5 .4 .4 .4 0 0 1-.3-.4M116.5 270.3l-1 .9" fill="none" stroke="#000" stroke-width=".26"/>
<path d="M69 233.6l1.8 3h-3.4zM67.4 236.6h3.4z" fill="#000" stroke="#000" stroke-width=".26"/>
<!-- layer: NEWWORK -->
<path d="M214 76.2l-11.1-7.4-5.2 7.8M176.8 108l29.3 19.6-3.2 4.8 26.7 17.8-18.7 28.1-31.7-21.2 7.8-11.6-24.4-16.3z" fill="none" stroke="#000" stroke-width=".26"/>
<!-- layer: HATCH -->
<g fill="none" stroke="#545454" stroke-width=".26">
<path d="M169.9 118.4l2.6 17.4M171.2 116.4l3.1 20.6M172.5 114.4l3.6 23.7M173.8 112.5l4 26.9M175.1 110.5l4.5 30M176.5 108.5l4.9 33.2M178.1 108.9l5.1 34M179.9 110.1l5 34M181.7 111.3l5 34M183.5 112.5l7.8 52.7M185.2 113.7l7.9 52.7M187 114.9l7.8 52.6"/>
<path d="M188.8 116l7.8 52.7M190.6 117.2l7.8 52.7M192.4 118.4l7.8 52.7M194.1 119.6l7.9 52.7M163.3 128.2l.3 1.7M164.6 126.2l.8 4.8M166 124.3l1.1 7.9M167.3 122.3l1.6 11.1M168.6 120.3l2.1 14.3M195.9 120.8l7.9 52.7M197.7 122l7.8 52.7M199.5 123.2l7.8 52.6"/>
<path d="M201.3 124.3l7.8 52.7M203.1 125.5l.8 5.5M204.2 133.2l6.7 45M204.8 126.7l.4 2.3M206 134.4l6.2 41.9M207.8 135.6l5.7 38.8M209.5 136.8l5.3 35.6M211.3 138l4.8 32.4M213.1 139.1l4.4 29.4M180.2 155.7l.4 2.3M181.6 153.7l.8 5.5M182.9 151.7l1.3 8.7"/>
<path d="M184.2 149.7l1.7 11.9M185.5 147.8l2.2 15M186.8 145.8l2.7 18.2M214.9 140.3l3.9 26.2M216.7 141.5l3.4 23M218.4 142.7l3 19.9M220.2 143.9l2.5 16.7M222 145.1l2 13.5M223.8 146.3l1.5 10.3M225.6 147.5l1 7.2M227.4 148.6l.6 4.1M229.1 149.8l.2 .9"/>
</g>
<!-- layer: ROOFPLAN NEW -->
<g fill="none" stroke="#000" stroke-width=".26">
<path d="M166.3 119.7l-6.8 10.2M168.3 116.6l-1 1.6M176.2 104.9l1.5 7.6M178 114.4l.4 1.8M178.8 118.1l1.5 7.6M184.1 110.2l-7.9-5.3-6.8 10.1M185.7 111.2l1.5 1.1M188.8 113.3l7.8 5.2M198.1 119.6l1.6 1M159.5 129.9l9.9 6.5M167.2 128.3l-7.7 1.6M170.8 127.6l-1.8 .3"/>
<path d="M170.9 137.4l1.6 1.1M174.1 139.5l9.8 6.6-7.8 11.7 9.2 6M180.3 125.7l8.2 5.4 7.6-1.5M180.3 125.7l-7.6 1.5M188.5 131.1l.8 4 11.4 7.6M194.9 134l-5.6 1.1M198.6 133.2l-1.9 .4M199.8 128.9l-1.9 .3M201.3 121.7l7.9 5.3-3.1 4.8 4.7 3.1M206.1 131.8l-5.7 1.1M209.2 127l-7.6 1.5M212.4 136l1.6 1"/>
<path d="M215.5 138l7.8 5.2M186.6 155.7l-10.5 2.1M189.5 145l-5.6 1.1M190.3 154.9l-1.8 .4M193.2 144.2l-1.8 .4M200.7 142.7l-5.6 1.2M200.7 142.7l2 9.8M202.7 152.5l-10.6 2.1M202.7 152.5l3.6 2.3M206.3 154.8l2.1 10.6M216.8 152.8l-10.5 2M220.4 152l-1.8 .4"/>
<path d="M224.9 144.3l1.5 1M226.8 158.4l-1 1.6M228 146.4l4.8 3.2-4.9 7.3M232.8 149.6l-10.5 2.1M186.8 164.9l1.6 1M189.9 167l7.8 5.2M199.3 173.2l1.6 1.1M208.7 167.2l.4 1.8M209.5 170.9l2 10.5M216.4 174l-4.9 7.4-9.1-6.1M218.5 170.9l-1 1.6M224.8 161.6l-5.2 7.8"/>
</g>
<!-- layer: DIMENSION -->
<path d="M177.7 38.9l17.1 6.1M181 35.8l-2.7 7.5M194.3 40.5l-2.7 7.5M136 117.1l5.9 5.4M140.3 118.4l-72.5 78.3M123.4 145.4l5.8 5.5M127.7 146.7l-52.9 55.6M225.2 178.3h8M229.2 176.2v17.4M66.2 192.5l5.9 5.4M73.3 198l5.7 5.6M225.2 191.6h8" fill="none" stroke="#000" stroke-width=".26"/>
<!-- layer: 0 -->
<g fill="#000" stroke="#000" stroke-width=".26">
<path d="M178.4 40.3l2.6-1.2-.2-.3zM178.3 40l2.5-1.2-2.4 1.5z"/>
<path d="M191.6 44.7l.1 .3 2.4-1.5zM191.7 45l2.4-1.5 .2 .3z"/>
<path d="M138.7 118.4l.1 2.9 .3-.1zM138.7 118.4h.3l.1 2.8z"/>
<path d="M126.1 146.7l.1 2.8h.3zM126.1 146.7h.3l.1 2.8z"/>
<path d="M228.1 177.4l2 2 .2-.3zM228.1 177.4l.2-.2 2 1.9z"/>
<path d="M68.9 193.8l.5 2.8-.1-2.8zM68.9 193.8l.5 2.8-.3 .1z"/>
<path d="M76 199.4l.3 2.8v-2.8zM76 199.4l.3 2.8h-.3z"/>
<path d="M228.3 190.5l-.2 .2 2.2 1.8zM228.1 190.7l2.2 1.8-.2 .2z"/>
</g>
<text font-size="7.5" x="352.3" y="243.6">Site Plan</text>
<g font-size="4.5">
<text x="352.1" y="251.2">No.</text>
<text x="364" y="251.2">: 21</text>
<text x="352.2" y="256.2">Lot.</text>
<text x="364" y="256.2">: 81</text>
<text x="352.2" y="261.1">DP</text>
<text x="364" y="261.1">: 222236</text>
<text x="352.4" y="266.1">AREA : 1353m² (By Title)</text>
<text x="364" y="271.2">: 1355m² (By Calc)</text>
<text x="28.4" y="283.6">MR M &amp; MRS C LUZAR</text>
<text x="143.5" y="283.6">21 RAMSAY AVENUE, WEST PYMBLE NSW 2073</text>
<text x="293.4" y="283.9">1: 200</text>
<text x="322.2" y="283.9">2 OF 8</text>
<text x="354.4" y="283.8">7747</text>
<text x="377.4" y="283.7">H</text>
</g>
<text font-size="3.2" x="366.2" y="283.8">/16</text>
<g font-size="3">
<text x="391.3" y="128" transform="rotate(-90 391.3 128)">29.36</text>
<text x="133.6" y="138.7" transform="rotate(-68 133.6 138.7)">36.27</text>
</g>
<g font-size="2.6">
<text x="208.8" y="12.8" transform="rotate(17 208.8 12.8)">ridge 71.88</text>
<text x="210.2" y="21.9">Brick and Clad Cottage</text>
<text x="217.1" y="19.2">Two Storey</text>
<text x="242.9" y="22.4" transform="rotate(17 242.9 22.4)">eave 73.30, lip 73.38</text>
<text x="247.9" y="19.3" transform="rotate(17 247.9 19.3)">ridge 73.70</text>
<text x="393.6" y="18.7">T.N.</text>
<text x="401.9" y="23.5">M.N.</text>
<text x="194.8" y="26.7" transform="rotate(17 194.8 26.7)">upper eave 70.34, lip 70.52</text>
<text x="217.9" y="25.2">(Tile Roof)</text>
<text x="219.9" y="28.4">No.23</text>
<text x="183.3" y="39.7" transform="rotate(20 183.3 39.7)">2820</text>
<text x="245" y="36.1" transform="rotate(17 245 36.1)">lip 70.86</text>
<text x="180.1" y="42.6" transform="rotate(20 180.1 42.6)">Proposed</text>
<text x="181" y="46" transform="rotate(20 181 46)">Approx</text>
<text x="348.4" y="46.7">fence</text>
<text x="269" y="53">Wire</text>
<text x="351.1" y="52.8" transform="rotate(-45 351.1 52.8)">70.57</text>
<text x="188.7" y="58.6">Block</text>
<text x="209.3" y="56.7">Retaining</text>
<text x="244.2" y="54.3">Wall</text>
<text x="276.7" y="57.6">43.03</text>
<text x="281.5" y="64.3" transform="rotate(-45 281.5 64.3)">68.41</text>
<text x="320.8" y="61" transform="rotate(-45 320.8 61)">69.06</text>
<text x="199.7" y="69" transform="rotate(-45 199.7 69)">66.84</text>
<text x="284.9" y="68.9" transform="rotate(-45 284.9 68.9)">69.03</text>
<text x="346.4" y="71.2" transform="rotate(-45 346.4 71.2)">70.34</text>
<text x="367.4" y="70.3" transform="rotate(-45 367.4 70.3)">72.27</text>
<text x="172.9" y="74.4" transform="rotate(-45 172.9 74.4)">66.69</text>
<text x="249.3" y="73.6" transform="rotate(-56 249.3 73.6)">Retaining Wall</text>
<text x="162.2" y="81.3" transform="rotate(-69 162.2 81.3)">Wall</text>
<text x="238.2" y="80">3 high</text>
<text x="249.7" y="78.9" transform="rotate(-45 249.7 78.9)">68.44</text>
<text x="363.9" y="82.8" transform="rotate(-45 363.9 82.8)">71.90</text>
<text x="378.3" y="80.5" transform="rotate(-45 378.3 80.5)">72.44</text>
<text x="233.9" y="88.9" transform="rotate(-45 233.9 88.9)">67.89</text>
<text x="271.5" y="90.3" transform="rotate(-56 271.5 90.3)">Retaining Wall</text>
<text x="157" y="98.8" transform="rotate(-69 157 98.8)">fence</text>
<text x="161.7" y="100.1">Garden</text>
<text x="180.6" y="97.8" transform="rotate(-45 180.6 97.8)">67.15</text>
<text x="342.5" y="100.3">Pool</text>
<text x="239" y="102.9">Garden</text>
<text x="247.4" y="106.8" transform="rotate(-45 247.4 106.8)">68.97</text>
<text x="290.4" y="105.8" transform="rotate(-45 290.4 105.8)">69.26</text>
<text x="195.1" y="111.7" transform="rotate(-56 195.1 111.7)">ridge 74.56</text>
<text x="230.4" y="112.3" transform="rotate(2 230.4 112.3)">Deck</text>
<text x="289.2" y="113.4" transform="rotate(-45 289.2 113.4)">69.88</text>
<text x="366" y="111.2">Rock</text>
<text x="381.2" y="109.7" transform="rotate(9 381.2 109.7)">74.36</text>
<text x="289" y="118.6">Garden</text>
<text x="307.3" y="116" transform="rotate(-45 307.3 116)">70.04</text>
<text x="323.4" y="116.5" transform="rotate(-45 323.4 116.5)">71.90</text>
<text x="346" y="115.3" transform="rotate(-45 346 115.3)">72.06</text>
<text x="347.5" y="117">Deck</text>
<text x="117.4" y="124.9">15 high</text>
<text x="147.6" y="124.3" transform="rotate(-69 147.6 124.3)">Lattice</text>
<text x="212.8" y="121.2" transform="rotate(-56 212.8 121.2)">eave 72.08, lip 72.20</text>
<text x="303.1" y="125.6" transform="rotate(-45 303.1 125.6)">70.60</text>
<text x="364.9" y="123.1" transform="rotate(9 364.9 123.1)">73.78</text>
<text x="152.9" y="128.7" transform="rotate(-69 152.9 128.7)">36.27</text>
<text x="216.1" y="130.7">Awning</text>
<text x="273.1" y="127.6" transform="rotate(-45 273.1 127.6)">69.39</text>
<text x="333.4" y="128.7" transform="rotate(-45 333.4 128.7)">71.62</text>
<text x="226.1" y="134.8" transform="rotate(-45 226.1 134.8)">69.65</text>
<text x="227.8" y="135.5" transform="rotate(-45 227.8 135.5)">deck</text>
<text x="244.3" y="134.4" transform="rotate(2 244.3 134.4)">Paving</text>
<text x="273.5" y="137.3" transform="rotate(-45 273.5 137.3)">70.12</text>
<text x="188.4" y="142.2" transform="rotate(2 188.4 142.2)">Floor Addition</text>
<text x="188.5" y="139.3" transform="rotate(2 188.5 139.3)">Proposed First</text>
<text x="140" y="144" transform="rotate(-69 140 144)">Retaining</text>
<text x="149.3" y="144.8" transform="rotate(-45 149.3 144.8)">69.16</text>
<text x="193.5" y="148.5" transform="rotate(34 193.5 148.5)">ridge 74.20</text>
<text x="206.7" y="144.1">g.f.l 69.66</text>
<text x="231.3" y="149.1" transform="rotate(-45 231.3 149.1)">69.48</text>
<text x="267.1" y="147.5" transform="rotate(-56 267.1 147.5)">Wall</text>
<text x="328.7" y="154.5" transform="rotate(10 328.7 154.5)">73.00</text>
<text x="332.6" y="150.9">15 high</text>
<text x="150" y="160.8">Garage</text>
<text x="188.2" y="158.2">g.f.l 69.66</text>
<text x="235.2" y="161.8" transform="rotate(-45 235.2 161.8)">70.39</text>
<text x="339.3" y="161.6">10 high</text>
<text x="380.5" y="159" transform="rotate(10 380.5 159)">76.40</text>
<text x="92.2" y="167.9" transform="rotate(-47 92.2 167.9)">20.500 Proposed Approx.</text>
<text x="130.9" y="164" transform="rotate(-45 130.9 164)">68.66</text>
<text x="147.4" y="164.9">(Metal Roof)</text>
<text x="178.7" y="163" transform="rotate(-45 178.7 163)">69.55</text>
<text x="180.7" y="165.1">Porch</text>
<text x="250.1" y="163.2" transform="rotate(-45 250.1 163.2)">69.49</text>
<text x="331.1" y="165.2" transform="rotate(10 331.1 165.2)">73.46</text>
<text x="358.6" y="163.2" transform="rotate(9 358.6 163.2)">75.02</text>
<text x="120.5" y="173.3" transform="rotate(-69 120.5 173.3)">Driveway</text>
<text x="135" y="170.1" transform="rotate(-45 135 170.1)">69.05</text>
<text x="138.5" y="168.1" transform="rotate(34 138.5 168.1)">eave 71.45, lip 71.80</text>
<text x="150.1" y="170">g.f.l 69.07</text>
<text x="190.4" y="171.7" transform="rotate(2 190.4 171.7)">Garden</text>
<text x="217.7" y="171.7" transform="rotate(-56 217.7 171.7)">eave 72.10, lip 72.26</text>
<text x="227.9" y="172.9" transform="rotate(-56 227.9 172.9)">Retaining</text>
<text x="252.5" y="169.4" transform="rotate(-45 252.5 169.4)">70.59</text>
<text x="311.7" y="170.8" transform="rotate(10 311.7 170.8)">72.95</text>
<text x="318.4" y="170.5">10 high</text>
<text x="367.3" y="169" transform="rotate(10 367.3 169)">76.24</text>
<text x="163.6" y="179.4" transform="rotate(-45 163.6 179.4)">69.33</text>
<text x="269.3" y="174.8" transform="rotate(10 269.3 174.8)">71.92</text>
<text x="278.1" y="179.4">15 high</text>
<text x="299.9" y="174.4" transform="rotate(10 299.9 174.4)">72.28</text>
<text x="89.9" y="183.9" transform="rotate(-46 89.9 183.9)">14.570 Existing Approx.</text>
<text x="123.5" y="185.4" transform="rotate(-45 123.5 185.4)">69.15</text>
<text x="129.4" y="184.6" transform="rotate(-45 129.4 184.6)">69.56</text>
<text x="190.5" y="182.3" transform="rotate(-45 190.5 182.3)">69.33</text>
<text x="211" y="182.7" transform="rotate(-45 211 182.7)">69.41</text>
<text x="219.6" y="186" transform="rotate(-45 219.6 186)">70.53</text>
<text x="246.8" y="185.9" transform="rotate(10 246.8 185.9)">71.66</text>
<text x="255.2" y="184.1">10 high</text>
<text x="330.8" y="181.6" transform="rotate(10 330.8 181.6)">74.43</text>
<text x="336.4" y="181">10 high</text>
<text x="368.7" y="182.7">Rock</text>
<text x="144.5" y="189.3" transform="rotate(-45 144.5 189.3)">69.61</text>
<text x="151.1" y="189.8">Gard.</text>
<text x="168.2" y="189.7">Garden</text>
<text x="195.4" y="190.3" transform="rotate(-45 195.4 190.3)">70.29</text>
<text x="237" y="191.5" transform="rotate(-90 237 191.5)">&amp; Proposed</text>
<text x="239.9" y="189.2" transform="rotate(-90 239.9 189.2)">Approx.</text>
<text x="265.3" y="190.3">47.55</text>
<text x="150.2" y="196" transform="rotate(-45 150.2 196)">70.59</text>
<text x="167.7" y="194.1">Paling</text>
<text x="234" y="193.1" transform="rotate(-90 234 193.1)">2670 Existing</text>
<text x="240.9" y="197.8">Lower Deck</text>
<text x="325.5" y="194.4">fence</text>
<text x="116" y="209.6" transform="rotate(-69 116 209.6)">Stone</text>
<text x="144.9" y="209.1" transform="rotate(-69 144.9 209.1)">fence</text>
<text x="214.4" y="207.8" transform="rotate(-69 214.4 207.8)">Deck</text>
<text x="215.7" y="209.4" transform="rotate(-69 215.7 209.4)">r.l 75.80</text>
<text x="112.6" y="215.4" transform="rotate(-45 112.6 215.4)">69.53</text>
<text x="139.7" y="211" transform="rotate(-69 139.7 211)">Garden</text>
<text x="163.4" y="213.7">Rendered Brick Garage</text>
<text x="208.3" y="210.1" transform="rotate(-69 208.3 210.1)">Lower Deck 72.99</text>
<text x="117.7" y="216.4" transform="rotate(-45 117.7 216.4)">70.09</text>
<text x="129.2" y="220.8" transform="rotate(-45 129.2 220.8)">70.18</text>
<text x="143.7" y="220.4">15 high</text>
<text x="155.7" y="219.7" transform="rotate(49 155.7 219.7)">eave 72.98, lip 73.26</text>
<text x="171.3" y="217.7">(Tile Roof)</text>
<text x="174.8" y="219.2" transform="rotate(49 174.8 219.2)">ridge 74.22</text>
<text x="79.2" y="222.1" transform="rotate(-12 79.2 222.1)">69.72</text>
<text x="135.6" y="224.1" transform="rotate(-69 135.6 224.1)">12.445</text>
<text x="207.5" y="225.2" transform="rotate(-69 207.5 225.2)">Enclosed</text>
<text x="209.2" y="227.4" transform="rotate(-69 209.2 227.4)">upper Deck</text>
<text x="212.4" y="226">g.f.l 73.20</text>
<text x="226.3" y="225.2" transform="rotate(-69 226.3 225.2)">ridge 79.64</text>
<text x="240.6" y="226.3">Two Storey</text>
<text x="48" y="234">Conc. (0.15 High)</text>
<text x="111.6" y="233.2" transform="rotate(-45 111.6 233.2)">69.95</text>
<text x="137.3" y="230.3" transform="rotate(-69 137.3 230.3)">No</text>
<text x="139.9" y="230.2" transform="rotate(-45 139.9 230.2)">70.96</text>
<text x="233.2" y="229">Rendered Brick Cottage</text>
<text x="241.4" y="232.3">(Tile Roof)</text>
<text x="53.8" y="239.9">Bench Mark</text>
<text x="103.4" y="236.8" transform="rotate(49 103.4 236.8)">Ch 259°44'</text>
<text x="109.6" y="237.8" transform="rotate(49 109.6 237.8)">Arc 5.015</text>
<text x="201.5" y="238.3" transform="rotate(-69 201.5 238.3)">lip 77.96</text>
<text x="204.8" y="237.5" transform="rotate(-69 204.8 237.5)">Deck</text>
<text x="243.4" y="235.5">No.19</text>
<text x="53.7" y="245.7">RL 69.48 (AHD)</text>
<text x="53.8" y="242.8">Cut in top of Kerb</text>
<text x="120.6" y="244" transform="rotate(-45 120.6 244)">70.07</text>
<text x="112.5" y="247.2" transform="rotate(49 112.5 247.2)">40&quot; - 5.005</text>
<text x="88.5" y="254.4" transform="rotate(-45 88.5 254.4)">69.54</text>
<text x="89.3" y="257.3">A.C.</text>
<text x="42.4" y="260.7">Ramsay</text>
<text x="63.7" y="260.7">Avenue</text>
<text x="49.1" y="265.4">(Variable Width)</text>
<text x="115.9" y="265.7" transform="rotate(-45 115.9 265.7)">69.89</text>
<text x="117" y="267" transform="rotate(-45 117 267)">t.k</text>
<text x="121.5" y="270">P.Pole</text>
<text x="19.8" y="283.8">FOR:</text>
<text x="137.4" y="283.6">AT:</text>
<text x="283.1" y="283.9">SCALE:</text>
<text x="311.6" y="283.9">SHEET:</text>
<text x="340.9" y="283.9">JOB NO:</text>
</g>
<text font-size="2.4" x="126.2" y="242.8">P.Pole</text>
</svg>
